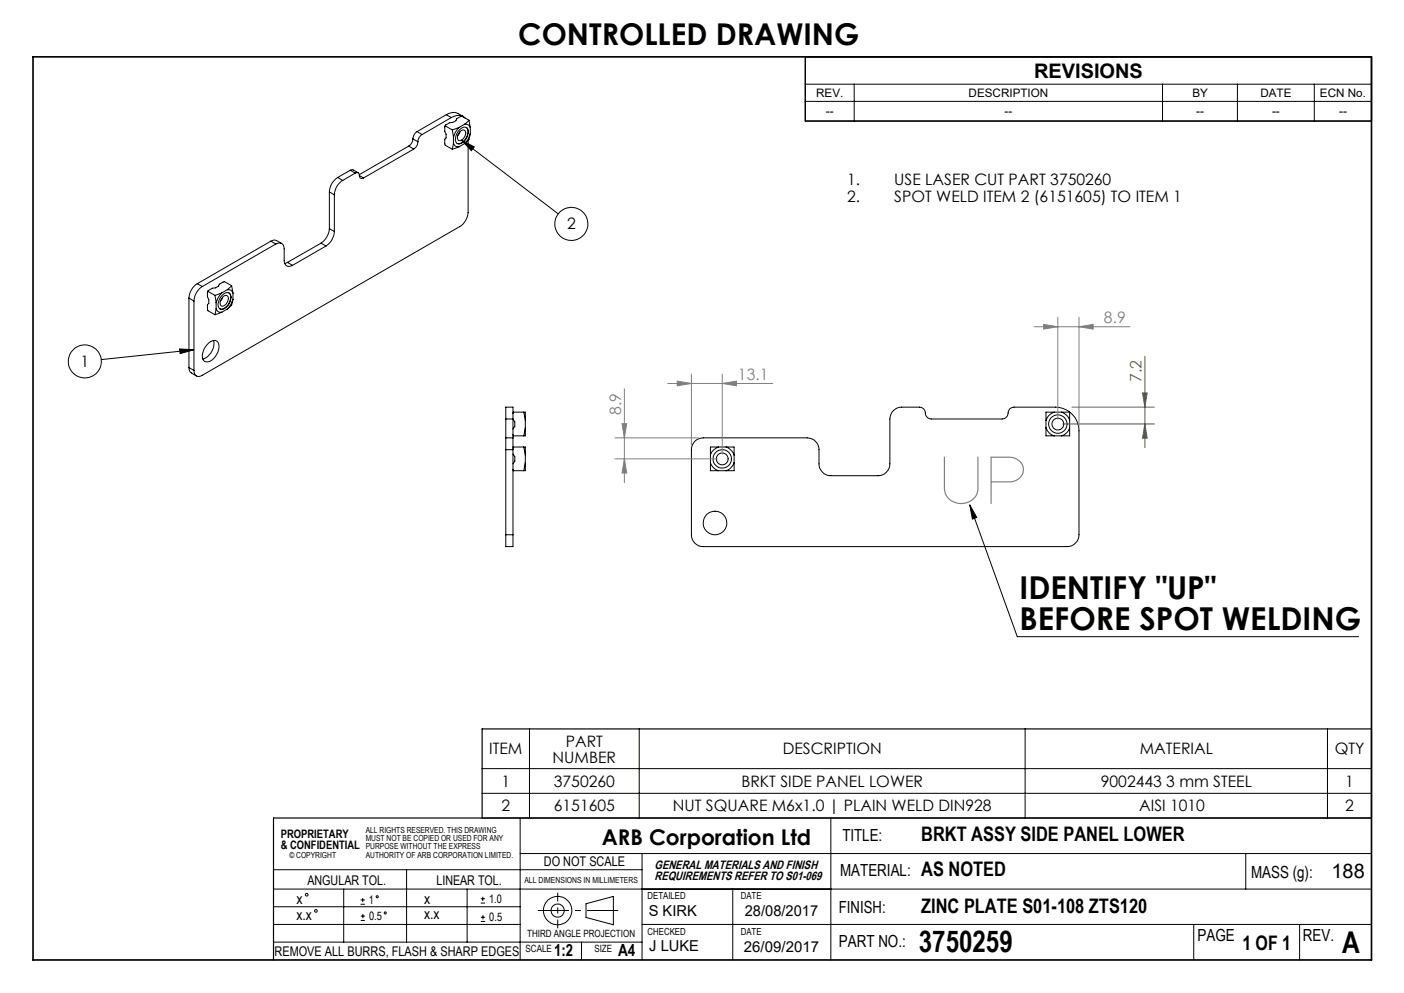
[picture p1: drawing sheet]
<svg xmlns="http://www.w3.org/2000/svg" width="297mm" height="210mm" viewBox="0 0 297 210" stroke-linecap="round" stroke-linejoin="round" font-family="sans-serif">
<g fill="none" stroke="#000" stroke-width=".21">
<path d="M170.4 17.8h119.7M180.7 17.8v7.8M245.9 17.8v7.8M261.8 17.8v7.8M278 17.8v7.8M71.4 37.5a3.8 3.8 0 0 0-1.7 3.1M71.4 37.5l1.1 .7M72.5 38.2a3.7 3.7 0 0 0-1.8 3M74.1 36l.6-.1 1.1 .6M74.1 36l1 .6M74.1 36l-2.7 1.5M75.1 36.6a.54 .54 0 0 1 .7-.1 .54 .54 0 0 1 .2 .6"/>
<path d="M75.1 36.6l-2.6 1.6M76 37.1a.53 .53 0 0 0 .3 .6 .53 .53 0 0 0 .6-.1M76 37.1l.9 .5M86.5 30.9l1 .6M86.5 30.9l-10.5 6M87.3 29.4a1.92 1.92 0 0 1-.8 1.5M87.3 29.4l1.1 .6M87.5 31.5l-10.6 6.1M88.2 27.8a1.91 1.91 0 0 0-.9 1.6M88.2 27.8l1.1 .7M88.4 30a1.91 1.91 0 0 1-.9 1.5M89.3 28.5a1.79 1.79 0 0 0-.9 1.5"/>
<path d="M94.1 26.8v1l.3 .6v.8l-.3 .2v1l.1 .3 1.5 .9M94.2 26.6l1.5 .9M94.2 26.6l-.1 .2M94.3 26.4l-.2 .4M94.3 26.4l-.1 .2M94.4 24.3a2.76 2.76 0 0 1 3.6 .3M94.4 24.3l1.1 .6M94.4 24.3l-6.2 3.5M95.5 24.9a2.32 2.32 0 0 1 2.9 .1M95.5 24.9l-6.2 3.6M95.7 27.5l.2 1.5M95.9 30.3l-.2 1.3"/>
<path d="M95.9 30.3a.99 .99 0 0 0 1.2 .7M95.9 29v1.3M97.1 26.9l-1.4 .6M97.1 26.9a4.4 4.4 0 0 0-1.2 2.1M97.1 31l-1.4 .6M97.2 27.4a.99 .99 0 0 1 1.3-.5 .99 .99 0 0 1 .5 1.3 2.45 2.45 0 0 1-2.1 2.2 1.31 1.31 0 0 1-.4-1.8zM97.3 27.9l-.5 .8M97.4 27.7a.62 .62 0 0 1 .9-.1 .62 .62 0 0 1 .2 .8l-.5 1a.71 .71 0 0 1-1.2 .1v-.9zM97.6 29.6l2.7 1.5-.6 .7zM97.6 29.6l20.5 15.6M98.3 26.3a.99 .99 0 0 1 1.2 .7M98.3 26.3l-1.2 .6"/>
<path d="M98.3 30.4l-1.2 .6M98.6 26.9l.1 .1a2.29 2.29 0 0 1-.9 3.1 .97 .97 0 0 1-1.1 .2M99 29.7v15.2a3.9 3.9 0 0 1-1.8 3l-54.4 31.5a1.07 1.07 0 0 1-1.3 .1 1.07 1.07 0 0 1-.5-1.2M99.2 25.4l-.9 .9M99.2 25.4l.3 1.6M99.2 25.4l-1.5-.8-1.1 .5-.2 .4-.6 .4-.7 .1-.8 .4M99.5 28.3a4.4 4.4 0 0 1-1.2 2.1M99.5 28.3a2.12 2.12 0 0 1-1.2 2.1M99.5 27v1.3M170.4 21.4h119.7M41.7 60a3.9 3.9 0 0 0-1.7 3M41.7 60l1.1 .6"/>
<path d="M57.3 51a1.1 1.1 0 0 1 1.2-.1l1.1 .6M57.3 51l1 .6M57.3 51l-15.6 9M58.3 51.6a1.09 1.09 0 0 1 1.3-.1 1.09 1.09 0 0 1 .5 1.1v2.5a1.09 1.09 0 0 0 .5 1.1 1.09 1.09 0 0 0 1.3-.1M58.3 51.6l-15.5 9M60.8 55.5l-.6 .2M60.8 55.5l1.1 .6M67.9 51.4l1.1 .6M67.9 51.4l-7.1 4.1M69 52l-7.1 4.1M69.7 48.4a4.1 4.1 0 0 1-1.8 3M69.7 40.6l1 .6"/>
<path d="M69.7 48.4l1 .6M69.7 40.6v7.8M70.7 49a3.9 3.9 0 0 1-1.7 3M70.7 41.2v7.8M38 73.8l3 .2-2.9 .8zM40 77.7a1.2 1.2 0 0 0 .5 1.2l1.1 .6M40 63l1 .7M40 77.7l1 .6M40 63v14.7M41 63.7v14.6M41 74l-19.6 2.1M42.8 60.6a3.9 3.9 0 0 0-1.8 3.1"/>
<path d="M43.9 61.8v1l.3 .6v.8l-.3 .2v1l.1 .3 1.5 .9M44 61.6l1.5 .9M44 61.6l-.1 .2M44.1 61.4l-.2 .4M44.1 61.4l-.1 .2M44.2 72.5a1.18 1.18 0 0 1 1.5-.4 1.18 1.18 0 0 1 .6 1.4 3.1 3.1 0 0 1-2.8 3 1.58 1.58 0 0 1-.5-2.4l.5-.9zM45.2 72a3.5 3.5 0 0 1-2.3 3.9M45.5 62.5l.2 1.5M45.7 65.3l-.2 1.3M45.7 65.3a.99 .99 0 0 0 1.2 .7M45.7 64v1.3M46.9 61.9l-1.4 .6"/>
<path d="M46.9 61.9a4.4 4.4 0 0 0-1.2 2.1M46.9 66l-1.4 .6M47 62.4a.99 .99 0 0 1 1.3-.5 .99 .99 0 0 1 .5 1.3 2.36 2.36 0 0 1-2.1 2.2 1.25 1.25 0 0 1-.4-1.8zM47.1 62.9l-.5 .8M47.2 62.7a.62 .62 0 0 1 .9-.1 .62 .62 0 0 1 .2 .8l-.5 1a.71 .71 0 0 1-1.2 .1v-.9zM48.1 61.3a.99 .99 0 0 1 1.2 .7M48.1 61.3l-1.2 .6M48.1 65.4l-1.2 .6M48.4 61.9l.1 .1a2.29 2.29 0 0 1-.9 3.1 .97 .97 0 0 1-1.1 .2M49 60.4l-.9 .9M49 60.4l.3 1.6M49 60.4l-1.5-.8-1.1 .5-.2 .4-.6 .4-.7 .1-.8 .4"/>
<path d="M49.3 63.3a4.4 4.4 0 0 1-1.2 2.1M49.3 63.3a2.12 2.12 0 0 1-1.2 2.1M49.3 62v1.3M107 92.6v2.5M107 88.6v-2.5h1.5v2.5M107 92.6h1.5M107 88.6h1.5M107 95.1h1.5M107 88.6v4M107 95.1v18M108.5 92.6v2.5M108.5 99.5h2.3"/>
<path d="M108.5 94.5h2.3M108.5 92.2h2.3M108.5 87.2h2.3M108.5 99.3l.2 .2M108.5 96l.4 .6v.9l-.4 .6M108.5 88.6l.4 .6v1l-.4 .5M108.5 91.9l.2 .3M108.5 88.6v4M108.5 95.1v18M108.7 94.5l-.2 .3M108.7 87.2l-.2 .2M110.8 94.5l.3 1.7"/>
<path d="M110.8 94.5h.3v1.7M110.8 87.2l.3 1.7M110.8 87.2h.3v1.7M111.1 97.9l-.3 1.6M111.1 97.9v1.6h-.3M111.1 90.5l-.3 1.7M111.1 90.5v1.7h-.3M111.1 88.9v1.6M111.1 96.2v1.7M147 93.3a2.71 2.71 0 0 1 1.8-.7h21.9a2.53 2.53 0 0 1 2.5 2.5v3a2.53 2.53 0 0 0 2.6 2.5h9.9a2.53 2.53 0 0 0 2.5-2.5v-9.5a2.53 2.53 0 0 1 2.5-2.5h3.8a1.46 1.46 0 0 1 1.3 1.7l.5 .6 .7 .2h15a1.52 1.52 0 0 0 1.4-1.7l.2-.4 .9-.4h8.7a5 5 0 0 1 5 5v22a2.53 2.53 0 0 1-2.5 2.5h-76.9a2.47 2.47 0 0 1-2.5-2.5v-18a2.47 2.47 0 0 1 .7-1.8zM150.3 97.9a2.54 2.54 0 0 0 1.7 1.6M150.3 97.9v1.6h1.7"/>
<path d="M150.3 96.2v1.7M152 94.5a2.75 2.75 0 0 0-1.7 1.7M152 94.5h-1.7v1.7M152 99.5h1.6M152 94.5h1.6M153.6 94.5a3 3 0 0 1 1.7 1.7M153.6 94.5h1.7v1.7M155.3 97.9a2.75 2.75 0 0 1-1.7 1.6M155.3 97.9v1.6h-1.7M155.3 96.2v1.7M221.3 90.5a2.69 2.69 0 0 0 1.7 1.7M221.3 90.5v1.7h1.7"/>
<path d="M221.3 88.9v1.6M223 87.2h-1.7v1.7M223 87.2a2.86 2.86 0 0 0-1.7 1.7M223 92.2h1.6M223 87.2h1.6M224.6 87.2h1.7v1.7M224.6 87.2a2.69 2.69 0 0 1 1.7 1.7M226.3 90.5v1.7h-1.7M226.3 90.5a2.54 2.54 0 0 1-1.7 1.7M226.3 88.9v1.6M107 113.1v2.5h1.5v-2.5M107 113.1h1.5"/>
<path d="M205.1 106.8l1.5 2.6-.9 .4zM205.1 106.8l10.1 27.8h72.2M112 154.2v18.8M135.2 154.2v18.8M216.9 154.2v18.8M280.8 154.2v18.8M102 162.6h188.1M102 167.8h188.1M110 173v30M175.8 173v30M57.9 188h232.2M57.9 195.5h52.1"/>
<path d="M57.9 191.8h52.1M57.9 199.2h77.9M57.9 183.9h77.9M72.7 188v11.2M76.3 191.2h.9M76.3 190.3h.9M76.3 194.7h.9M76.3 193.7h.9M76.7 189.9v.9M76.8 193.3v.9M86 183.9v15.3M98.8 188v11.2"/>
<path d="M101.7 194.9h.9M101.7 194h.9M101.7 191h.9M101.7 190.1h.9M102.1 189.6v.9M102.2 193.5v.9M110 180.5h180.1M123 199.2v3.8M124 191.1l5.8-1.5v6l-5.8-1.6zM135.8 180.5v22.5M135.8 195.5h154.3M155 188v15"/>
<path d="M252.5 195.5v7.5M263.5 180.5v7.5M274.9 195.5v7.5"/>
<circle cx="120.9" cy="47.4" r="3.5"/>
<circle cx="17.9" cy="76.4" r="3.5"/>
<circle cx="152.8" cy="97.1" r="1.25"/>
<circle cx="152.8" cy="97" r="1.95"/>
<circle cx="223.8" cy="89.7" r="1.25"/>
<circle cx="223.8" cy="89.7" r="1.96"/>
<circle cx="151.3" cy="110.6" r="2.5"/>
<circle cx="64.9" cy="189.2" r=".29"/>
<circle cx="66.8" cy="192.6" r=".29"/>
<circle cx="79.8" cy="189.6" r=".22"/>
<circle cx="81.5" cy="193.1" r=".22"/>
<circle cx="118" cy="192.6" r="3"/>
<circle cx="118" cy="192.6" r="1.38"/>
</g>
<path d="M242.2 75.3v19.4M224.8 89.7h19.4M226.8 86.1h17.4M241.7 83.1h1l-.5 3zM242.2 89.7l.5 3h-1z" fill="none" stroke="#808000" stroke-width=".21"/>
<g fill="none" stroke="#808080" stroke-width=".21">
<path d="M146.3 79.1v15M152.8 79.1v17M218.8 69.1h20.2M220.8 68.6l3 .5-3 .5zM223.8 67.1v21.6M228.2 69.1l3-.5v1zM228.2 67.1v23M130.1 92.6h17.6M130.1 97h21.7M131.6 89.6h1l-.5 3zM132.1 82.2v19.9M132.1 97l.5 3h-1z"/>
<path d="M141.3 81.1h22.2M143.3 80.6l3 .5-3 .5zM152.8 81.1l3-.5v1z"/>
</g>
<path d="M199.8 96.6v6.8a3.6 3.6 0 0 0 3.5 3.1 3.6 3.6 0 0 0 3.6-3.1v-6.8M209.7 101.9h3.8a2.61 2.61 0 0 0 2.6-1.3 2.61 2.61 0 0 0-.2-2.9l-.6-.5-1.1-.4-4.5-.1v9.9" fill="none" stroke="#808080" stroke-width=".25"/>
<path d="M170.4 12h119.7v13.6h-119.7zM102 173v-18.8h188.1v18.8h-232.2v30" fill="none" stroke="#000" stroke-width=".25"/>
<path d="M113.7 192.6h17.1" fill="none" stroke="#000" stroke-width=".21" stroke-dasharray="15.2 1.3 1.3 1.3" stroke-dashoffset="8.6" stroke-linecap="butt"/>
<path d="M118 196.3v-7.5" fill="none" stroke="#000" stroke-width=".21" stroke-dasharray="15.2 1.3 1.3 1.3" stroke-dashoffset="13.4" stroke-linecap="butt"/>
<path d="M7 12h283.1v191h-283.1z" fill="none" stroke="#000" stroke-width=".35"/>
<path d="M97.6 29.6l2.7 1.5-.6 .7zM38 73.8l3 .2-2.9 .8z" fill="#000"/>
<path d="M241.7 83.1h1l-.5 3zM242.2 89.7l.5 3h-1z" fill="#808000"/>
<g fill="#808080">
<path d="M131.6 89.6h1l-.5 3zM132.1 97l.5 3h-1z"/>
<path d="M220.8 68.6l3 .5-3 .5zM228.2 69.1l3-.5v1z"/>
<path d="M143.3 80.6l3 .5-3 .5zM152.8 81.1l3-.5v1z"/>
</g>
<path d="M205.1 106.8l1.5 2.6-.9 .4z" fill="#000"/>
<g font-size="6.7">
<text x="215.7" y="126.7">IDENTIFY &quot;UP&quot;</text>
<text x="215.7" y="133.2">BEFORE SPOT WELDING</text>
</g>
<g font-size="6.3">
<text x="109.6" y="9.4">CONTROLLED DRAWING</text>
<text x="194.4" y="201.4">3750259</text>
<text x="283.9" y="201.6">A</text>
</g>
<text font-size="4.6" x="127.3" y="178.7">ARB Corporation Ltd</text>
<g font-size="4.2">
<text x="218.7" y="16.5">REVISIONS</text>
<text x="194.9" y="177.8">BRKT ASSY SIDE PANEL LOWER</text>
<text x="194.9" y="185.4">AS NOTED</text>
<text x="281.7" y="185.6">188</text>
<text x="194.9" y="193">ZINC PLATE S01-108 ZTS120</text>
<text x="262.8" y="200.9">1 OF 1</text>
</g>
<g font-size="3.5">
<text x="178.2" y="177.8">TITLE:</text>
<text x="177.7" y="185.4">MATERIAL:</text>
<text x="264.7" y="185.6">MASS (g):</text>
<text x="177.5" y="193">FINISH:</text>
<text x="117.2" y="202.3">1:2</text>
<text x="130.8" y="202.3">A4</text>
<text x="177.5" y="200.2">PART NO.:</text>
<text x="253.3" y="198.9">PAGE</text>
<text x="275.6" y="198.9">REV.</text>
</g>
<g font-size="3.3">
<text x="179.2" y="39.1">1.</text>
<text x="189.2" y="39.1">USE LASER CUT PART 3750260</text>
<text x="179.2" y="42.6">2.</text>
<text x="189.2" y="42.6">SPOT WELD ITEM 2 (6151605) TO ITEM 1</text>
<text x="120" y="48.5">2</text>
<text x="17" y="77.6">1</text>
<text x="103.5" y="159.5">ITEM</text>
<text x="116.9" y="161.4">NUMBER</text>
<text x="119.7" y="157.9">PART</text>
<text x="165.6" y="159.5">DESCRIPTION</text>
<text x="241.1" y="159.5">MATERIAL</text>
<text x="282.3" y="159.5">QTY</text>
<text x="106.1" y="166.3">1</text>
<text x="117.2" y="166.3">3750260</text>
<text x="156.8" y="166.3">BRKT SIDE PANEL LOWER</text>
<text x="232.9" y="166.3">9002443 3 mm STEEL</text>
<text x="284.6" y="166.3">1</text>
<text x="106.1" y="171.6">2</text>
<text x="117.2" y="171.6">6151605</text>
<text x="142.3" y="171.6">NUT SQUARE M6x1.0 | PLAIN WELD DIN928</text>
<text x="241" y="171.6">AISI 1010</text>
<text x="284.6" y="171.6">2</text>
</g>
<g font-size="3.3" fill="#808080">
<text x="233.5" y="68.4">8.9</text>
<text x="156.1" y="80.4">13.1</text>
<text x="131.4" y="87.7" transform="rotate(-90 131.4 87.7)">8.9</text>
</g>
<text font-size="3.3" fill="#808000" x="241.5" y="80.8" transform="rotate(-90 241.5 80.8)">7.2</text>
<g font-size="3.2">
<text x="62.7" y="191.1">x</text>
<text x="89.7" y="191.2">x</text>
<text x="62.7" y="194.6">x.x</text>
<text x="89.7" y="194.4">x.x</text>
<text x="137.2" y="193.6">S KIRK</text>
<text x="157.6" y="193.6">28/08/2017</text>
<text x="137.3" y="201.1">J LUKE</text>
<text x="157.4" y="201.3">26/09/2017</text>
</g>
<g font-size="2.8">
<text x="115" y="183.2">DO NOT SCALE</text>
<text x="65" y="187.1">ANGULAR TOL.</text>
<text x="92.3" y="187.1">LINEAR TOL.</text>
<text x="58.1" y="202.1">REMOVE ALL BURRS, FLASH &amp; SHARP EDGES</text>
</g>
<g font-size="2.6">
<text x="138.5" y="183.7">GENERAL MATERIALS AND FINISH</text>
<text x="138.5" y="186.2">REQUIREMENTS REFER TO S01-069</text>
</g>
<g font-size="2.5">
<text x="172.7" y="20.5">REV.</text>
<text x="204.9" y="20.5">DESCRIPTION</text>
<text x="252.2" y="20.5">BY</text>
<text x="266.6" y="20.5">DATE</text>
<text x="279.2" y="20.5">ECN No.</text>
<text x="174.7" y="24.4">--</text>
<text x="212.5" y="24.4">--</text>
<text x="253.1" y="24.4">--</text>
<text x="269.1" y="24.4">--</text>
<text x="283.3" y="24.4">--</text>
<text x="59.4" y="177.1">PROPRIETARY</text>
<text x="59.4" y="179.6">&amp; CONFIDENTIAL</text>
<text x="78" y="191.2">1</text>
<text x="103.5" y="190.9">1.0</text>
<text x="78.1" y="194.6">0.5</text>
<text x="103.5" y="194.8">0.5</text>
</g>
<g font-size="2.1">
<text x="137" y="190.1">DETAILED</text>
<text x="156.7" y="190.1">DATE</text>
<text x="137" y="197.6">CHECKED</text>
<text x="156.7" y="197.6">DATE</text>
<text x="111.2" y="201.4">SCALE</text>
<text x="111.5" y="198.2">THIRD ANGLE PROJECTION</text>
<text x="125.7" y="201.4">SIZE</text>
</g>
<g font-size="1.8">
<text x="77.4" y="176.1">ALL RIGHTS RESERVED. THIS DRAWING</text>
<text x="77.4" y="177.9">MUST NOT BE COPIED OR USED FOR ANY</text>
<text x="77.4" y="179.6">PURPOSE WITHOUT THE EXPRESS</text>
<text x="61.2" y="181.4">© COPYRIGHT</text>
<text x="77.4" y="181.4">AUTHORITY OF ARB CORPORATION LIMITED.</text>
<text x="110.9" y="186.6">ALL DIMENSIONS IN MILLIMETERS</text>
</g>
</svg>
